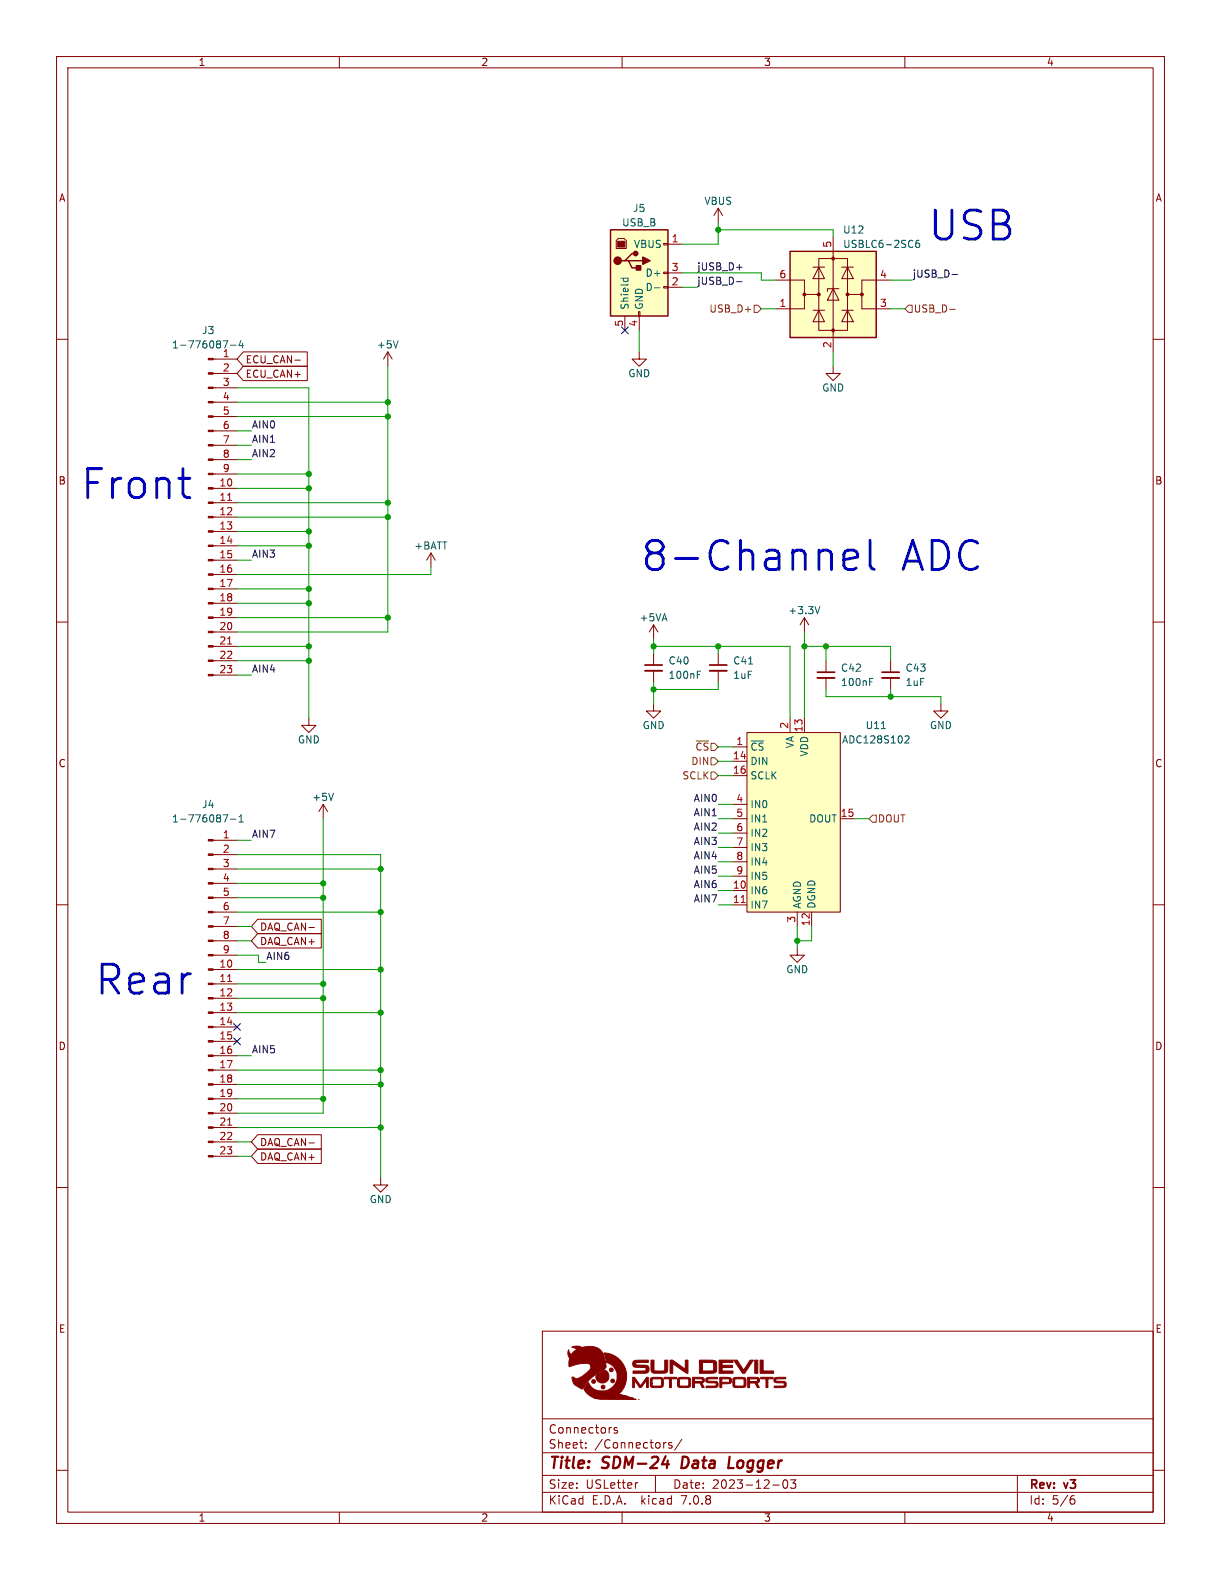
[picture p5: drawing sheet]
<svg xmlns="http://www.w3.org/2000/svg" width="216mm" height="279mm" viewBox="0 0 216 279" stroke-linecap="round" stroke-linejoin="round" font-family="sans-serif">
<g fill="none" stroke="#840000" stroke-width=".18">
<path d="M10 10h195.9v259.4h-195.9zM12 12h191.9v255.4h-191.9zM60 10v2M110 10v2M160 10v2M127 36.8l-.8 1.3M127 36.8v2.6M127 36.8l.8 1.3M10 60h2M109 42.5l.3-.3h1.1l.3 .3v1.4h-1.7zM110.5 55.9v2.5M112.9 55.1h.3v.8h-.3z"/>
<path d="M113 55.9v2.5M117.3 50.7h.8v.2h-.8zM117.3 48.1h.8v.3h-.8zM117.3 43.1h.8v.2h-.8zM118.1 43.2h2.5M118.1 50.8h2.5M118.1 48.3h2.5M137.2 49.5h5v2.6h2.6M142.2 52.1v2.5h-5M143.8 54.9h2M143.8 47.2h2M144.8 45.7h5.1v12.7h-5.1z"/>
<path d="M144.8 54.9l1 2h-2zM144.8 47.2l1 2.1h-2zM147.3 51.1l1 2h-2zM147.3 41.9v20.3M148.3 51.1h-2v.5M148.8 54.9h2.1M148.8 47.2h2.1M149.9 54.9l1 2h-2.1zM149.9 47.2l1 2.1h-2.1zM152.4 52.1v2.5h5.1M157.5 49.5h-5.1v2.6h-2.5M203.9 60h2"/>
<path d="M37.7 78.7h4.2M37.7 76.2h4.2M37.7 73.7h4.2M37.7 71.1h4.2M37.7 68.6h4.2M37.7 66h4.2M37.7 63.5h4.2M43 62.2h11.3v2.6h-11.3l-1.1-1.3zM43 64.8h11.3v2.5h-11.3l-1.1-1.3zM52.1 63.7h1M68.6 62.2l-.8 1.3M68.6 62.2v2.6"/>
<path d="M68.6 62.2l.7 1.3M113 62.2v1.3h1.3l-1.3 1.3-1.2-1.3h1.2M147.3 64.8v1.2h1.3l-1.3 1.3-1.3-1.3h1.3M37.7 99.1h4.2M37.7 96.5h4.2M37.7 94h4.2M37.7 91.4h4.2M37.7 88.9h4.2M37.7 86.4h4.2M37.7 83.8h4.2M37.7 81.3h4.2M76.2 97.8l-.8 1.3"/>
<path d="M76.2 97.8v2.5M76.2 97.8l.8 1.3M10 110h2M37.7 119.4h4.2M37.7 116.8h4.2M37.7 114.3h4.2M37.7 111.8h4.2M37.7 109.2h4.2M37.7 106.7h4.2M37.7 104.1h4.2M37.7 101.6h4.2M115.6 110.5v2.5"/>
<path d="M115.6 115.6v2M115.6 118.6v2.1M115.6 110.5l-.8 1.3M115.6 110.5l.7 1.3M127 115.6v2M127 118.6v2.1M142.2 109.2v2.6M142.2 109.2l.8 1.3M142.2 109.2l-.7 1.3M146 116.8v2.1M146 119.9v2M157.5 116.8v2.1"/>
<path d="M157.5 119.9v2M203.9 110h2M54.6 127v1.3h1.3l-1.3 1.2-1.3-1.2h1.3M115.6 124.5v1.2h1.2l-1.2 1.3-1.3-1.3h1.3M129.5 132.1h2.6M129.5 134.6h2.6M129.5 137.2h2.6M132.1 129.5h16.5v31.8h-16.5zM139.7 127v2.5M142.2 127v2.5M166.4 124.5v1.2h1.2l-1.2 1.3-1.3-1.3h1.3M10 160h2"/>
<path d="M37.7 158.8h4.2M37.7 156.2h4.2M37.7 153.7h4.2M37.7 151.1h4.2M37.7 148.6h4.2M57.1 142.2l-.7 1.3M57.1 142.2v2.6M57.1 142.2l.8 1.3M129.5 157.5h2.6M129.5 144.8h2.6M129.5 142.2h2.6M129.5 147.3h2.6"/>
<path d="M129.5 149.9h2.6M129.5 152.4h2.6M129.5 154.9h2.6M148.6 144.8h2.5M203.9 160h2M37.7 179.1h4.2M37.7 176.5h4.2M37.7 174h4.2M37.7 171.5h4.2M37.7 168.9h4.2M37.7 166.4h4.2M37.7 163.8h4.2"/>
<path d="M37.7 161.3h4.2M45.6 162.6h11.2v2.5h-11.2l-1.2-1.3zM45.6 165.1h11.2v2.5h-11.2l-1.2-1.2zM54.6 164h1M129.5 160h2.6M141 167.6v1.3h1.2l-1.2 1.3-1.3-1.3h1.3M141 161.3v2.5M143.5 161.3v2.5M37.7 199.4h4.2M37.7 196.9h4.2M37.7 194.3h4.2M37.7 191.8h4.2"/>
<path d="M37.7 189.2h4.2M37.7 186.7h4.2M37.7 184.2h4.2M37.7 181.6h4.2M10 210h2M37.7 204.5h4.2M37.7 201.9h4.2M45.6 200.7h11.2v2.5h-11.2l-1.2-1.3zM45.6 203.2h11.2v2.5h-11.2l-1.2-1.2zM54.6 202.1h1M67.3 208.3v1.3h1.3l-1.3 1.2-1.3-1.2h1.3M203.9 210h2"/>
<path d="M95.9 235.4h108v32h-108zM10 260h2M95.9 256.9h108M95.9 250.9h108M103.6 255.9v.2M103.6 255.2v.1M109.1 252.5l-.3-.1-.2 .2v.3l.5 .1v.4h-.5M117.6 255.1h.2M118.8 255.2l-.4-.1-.2 .2 .1 .2 .5 .2v.3h-.6M120.6 254.5l-1.3 1.9M203.9 260h2M60 267.4v2"/>
<path d="M95.9 263.9h108M95.9 260.9h108M110 267.4v2M112.8 262.2l-.3 .1M115.9 260.9v3M136.6 262.6h1.2M138.6 261.8a.81 .81 0 0 0 .3 1.4l.2-.2 .2-.4-.2-.8M140.7 261.7l-.5 .6 .4 .1v.6l-.2 .2h-.4l-.2-.2M160 267.4v2M179.9 260.9v6.5M189.5 265.1h.3l.3 .2-.1 .5-.5 .2M189.9 264.5l-.4 .1"/>
</g>
<path d="M117 258.9h1.3M118.1 258.3l-.2 1.3M120.7 257.6l-.2 2h.5M129 257.6l-.2 2h.9" fill="none" stroke="#840000" stroke-width=".4"/>
<g fill="#840000" stroke="#840000" stroke-width=".18">
<path d="M106.8 239.2a4.2 4.2 0 0 1 3.8 2.8 4.2 4.2 0 0 1-1.2 4.5l1.7 .5-1.9-.1 2.8 .4-2.9-.1 3.4 .2-2.4 .1a21.7 21.7 0 0 1-5-.3h-.1l3.7-.1-3.7 .1-.7-.4-.6-.5-.5-.7 .8-1.2a2.64 2.64 0 0 0 4.1 1.1 2.64 2.64 0 0 0 0-4.2l-.9-.4z"/>
<path d="M101.1 238.2a1.93 1.93 0 0 1 2.4 .6l-.5-.5a2.81 2.81 0 0 1 3.9 2l.2 .8a1.13 1.13 0 0 1-.9 1.5 5.9 5.9 0 0 0-3 2.8 .37 .37 0 0 1-.3 .3 .37 .37 0 0 1-.4-.3 1.84 1.84 0 0 1-1.4-1.8 .48 .48 0 0 1 .7 .2 4 4 0 0 0 2.7-1.9 .73 .73 0 0 0-1-.8 7.7 7.7 0 0 0-2.8 .6 2.56 2.56 0 0 1 1.2-2.9l.4 .3 .3 .7-.1-.1a1.72 1.72 0 0 0-1.4-1.5z"/>
<path d="M111.9 243.6h.3l1.1 1.4 1-1.4h.3v1.8h-.3v-1.3a2.31 2.31 0 0 1-1.2 1.3l-.9-1.3v1.3h-.3z"/>
<path d="M115 243.8l.3-.2h.5a2.09 2.09 0 0 1 1.4 .2l.1 .2a1.33 1.33 0 0 1-.2 1.3h-1.8a.44 .44 0 0 1-.3-.6h.3l.1 .4h1a.41 .41 0 0 0 .5 0 .41 .41 0 0 0 .1-.5 .56 .56 0 0 0-.2-.8l-1.4 .1-.1 .8h-.3z"/>
<path d="M117.4 243.6h2.2v.2h-.9v1.6h-.3v-1.6h-1z"/>
<path d="M119.8 243.8l.3-.2h.5a2.09 2.09 0 0 1 1.5 .2v.2a1.32 1.32 0 0 1-.2 1.3h-1.8a.4 .4 0 0 1-.3-.5v-.3h.3a.42 .42 0 0 0 .1 .6h1a.41 .41 0 0 0 .5 0 .41 .41 0 0 0 .1-.5 .56 .56 0 0 0-.1-.8l-1.5 .1-.1 .6h-.3z"/>
<path d="M122.5 243.6h1.3a.57 .57 0 0 1 .7 .3 .57 .57 0 0 1-.3 .7l.3 .8h-.3l-.4-.8h-1v.8h-.3v-1.6h.3v.5h1.2a.22 .22 0 0 0 .2-.3 .22 .22 0 0 0-.2-.2h-1.5z"/>
<path d="M124.9 243.7l.5-.1h1.5v.2h-1.5a.2 .2 0 0 0-.3 .2 .2 .2 0 0 0 .2 .2l.9 .1a.58 .58 0 0 1 .8 .5 .58 .58 0 0 1-.8 .6h-1.3v-.3h1.5a.29 .29 0 0 0 .2-.4 .29 .29 0 0 0-.4-.2h-1a.47 .47 0 0 1-.4-.3 .47 .47 0 0 1 .1-.5z"/>
<path d="M127.3 243.6h1.3a.6 .6 0 0 1 .7 .7 .6 .6 0 0 1-.8 .4h-.9v.7h-.3v-1.6h.3v.6h.7a.58 .58 0 0 0 .7-.1 .34 .34 0 0 0-.1-.4 .34 .34 0 0 0-.4-.1h-1.2z"/>
<path d="M129.6 243.8l.3-.2h.5a2.09 2.09 0 0 1 1.4 .2l.1 .2a1.32 1.32 0 0 1-.2 1.3h-1.8a.4 .4 0 0 1-.3-.5v-.3h.3a.42 .42 0 0 0 .1 .6h1a.41 .41 0 0 0 .5 0 .41 .41 0 0 0 .1-.5 .56 .56 0 0 0-.2-.8l-1.4 .1-.1 .6h-.3z"/>
<path d="M132.2 243.6h1.4a.57 .57 0 0 1 .7 .3 .57 .57 0 0 1-.4 .7l.4 .8h-.4l-.4-.8h-1v.8h-.3v-1.6h.3v.5h1.3a.22 .22 0 0 0 .2-.3 .22 .22 0 0 0-.3-.2h-1.5z"/>
<path d="M134.5 243.6h2.2v.2h-.9v1.6h-.4v-1.6h-.9z"/>
<path d="M136.9 243.7l.5-.1h1.5v.2h-1.5a.2 .2 0 0 0-.2 .2 .2 .2 0 0 0 .2 .2l.8 .1a.58 .58 0 0 1 .8 .5 .58 .58 0 0 1-.7 .6h-1.4v-.3h1.5a.29 .29 0 0 0 .3-.4 .29 .29 0 0 0-.4-.2h-1a.47 .47 0 0 1-.5-.3 .47 .47 0 0 1 .1-.5z"/>
<path d="M105.5 243.1l1-.6a.69 .69 0 0 1 .8-.1 .69 .69 0 0 1 .4 .8 1.13 1.13 0 0 1-1.2 1.4 1.13 1.13 0 0 1-1-1.5z"/>
<path d="M112 240.7l.5-.2h2.1v.4l-2.2 .1a.24 .24 0 0 0 0 .2 .24 .24 0 0 0 .2 .2h1.1a.79 .79 0 0 1 1 .3 .79 .79 0 0 1-.2 1l-2.6 .2v-.5h1.9a.35 .35 0 0 0 .4-.3 .35 .35 0 0 0-.5-.3h-1.4a.61 .61 0 0 1-.5-.5 .61 .61 0 0 1 .2-.6z"/>
<path d="M115.1 240.5h.5v1.9h1.9v-1.9h.6v1.3a.81 .81 0 0 1-.3 1h-1.6a.79 .79 0 0 1-.9-.1 .79 .79 0 0 1-.2-.9z"/>
<path d="M118.5 240.5h.4l2.3 1.6v-1.6h.4v2.3l-.4-.1-2.2-1.5-.1 1.6h-.4z"/>
<path d="M123.7 240.5l2.7 .1a.62 .62 0 0 1 .3 .8v.3a.9 .9 0 0 1-.2 1l-.7 .1h-2.1v-1.9h.5v1.5h1.6a.36 .36 0 0 0 .4-.1 .36 .36 0 0 0 0-.4v-.7a.27 .27 0 0 0-.4-.3h-2.1z"/>
<path d="M127.1 240.5h2.5v.4h-1.9v.5h1.8v.4h-1.8v.6h1.9v.4h-2.5z"/>
<path d="M129.7 240.5h.6l1.2 1.8 1.1-1.8h.6l-1.5 2.3h-.4z"/>
<path d="M133.5 240.5h.5v2.3h-.5z"/>
<path d="M134.4 240.5h.5v1.9h1.9v.4h-2.4z"/>
<path d="M100.5 238.7l.2 .5 .2 .3-.2 .6-.3-.6z"/>
<path d="M36.8 119.3h.9v.2h-.9z"/>
<path d="M36.8 116.7h.9v.3h-.9z"/>
<path d="M36.8 114.2h.9v.2h-.9z"/>
<path d="M36.8 111.6h.9v.3h-.9z"/>
<path d="M36.8 109.1h.9v.2h-.9z"/>
<path d="M36.8 106.6h.9v.2h-.9z"/>
<path d="M36.8 104h.9v.3h-.9z"/>
<path d="M36.8 101.5h.9v.2h-.9z"/>
<path d="M36.8 98.9h.9v.3h-.9z"/>
<path d="M36.8 96.4h.9v.2h-.9z"/>
<path d="M36.8 93.9h.9v.2h-.9z"/>
<path d="M36.8 91.3h.9v.3h-.9z"/>
<path d="M36.8 88.8h.9v.2h-.9z"/>
<path d="M36.8 86.2h.9v.3h-.9z"/>
<path d="M36.8 83.7h.9v.2h-.9z"/>
<path d="M36.8 81.2h.9v.2h-.9z"/>
<path d="M36.8 78.6h.9v.3h-.9z"/>
<path d="M36.8 76.1h.9v.2h-.9z"/>
<path d="M36.8 73.5h.9v.3h-.9z"/>
<path d="M36.8 71h.9v.2h-.9z"/>
<path d="M36.8 68.5h.9v.2h-.9z"/>
<path d="M36.8 65.9h.9v.3h-.9z"/>
<path d="M36.8 63.4h.9v.2h-.9z"/>
<path d="M109.2 42.7h1.3v1h-1.3z"/>
<path d="M36.8 204.3h.9v.3h-.9z"/>
<path d="M36.8 201.8h.9v.3h-.9z"/>
<path d="M36.8 199.3h.9v.2h-.9z"/>
<path d="M36.8 196.7h.9v.3h-.9z"/>
<path d="M36.8 194.2h.9v.2h-.9z"/>
<path d="M36.8 191.6h.9v.3h-.9z"/>
<path d="M36.8 189.1h.9v.3h-.9z"/>
<path d="M36.8 186.6h.9v.2h-.9z"/>
<path d="M36.8 184h.9v.3h-.9z"/>
<path d="M36.8 181.5h.9v.2h-.9z"/>
<path d="M36.8 178.9h.9v.3h-.9z"/>
<path d="M36.8 176.4h.9v.3h-.9z"/>
<path d="M36.8 173.9h.9v.2h-.9z"/>
<path d="M36.8 171.3h.9v.3h-.9z"/>
<path d="M36.8 168.8h.9v.2h-.9z"/>
<path d="M36.8 166.2h.9v.3h-.9z"/>
<path d="M36.8 163.7h.9v.3h-.9z"/>
<path d="M36.8 161.2h.9v.2h-.9z"/>
<path d="M36.8 158.6h.9v.3h-.9z"/>
<path d="M36.8 156.1h.9v.2h-.9z"/>
<path d="M36.8 153.5h.9v.3h-.9z"/>
<path d="M36.8 151h.9v.3h-.9z"/>
<path d="M36.8 148.5h.9v.2h-.9z"/>
<circle cx="106.6" cy="245.3" r=".33"/>
<circle cx="105" cy="244.3" r=".34"/>
<circle cx="108.3" cy="244.2" r=".33"/>
<circle cx="108.1" cy="242.2" r=".33"/>
<circle cx="142.2" cy="52.1" r=".25"/>
<circle cx="144.8" cy="52.1" r=".25"/>
<circle cx="147.3" cy="58.4" r=".25"/>
<circle cx="147.3" cy="45.7" r=".25"/>
<circle cx="149.9" cy="52.1" r=".25"/>
<circle cx="152.4" cy="52.1" r=".25"/>
</g>
<path d="M114 118.6h3.1M125.5 118.6h3M144.5 119.9h3.1M156 119.9h3" fill="none" stroke="#840000" stroke-width=".33"/>
<path d="M114 117.6h3.1M125.5 117.6h3M144.5 118.9h3.1M156 118.9h3" fill="none" stroke="#840000" stroke-width=".3"/>
<g fill="none" stroke="#006464" stroke-width=".18">
<path d="M109.8 49.2h1.3M110.3 49.2l-.1 .4M111 49.2l.1 .4M115.7 50.9h1M39.4 60.3h.9l-.6 1.2M40.8 61.1h.9M42.6 60.2l-.3 .9h.8M42.9 60.7v.8M70.4 60.3l-.4 1.2M123.3 119.3h.4M123.3 118.7h.6M132.4 117.4h.7"/>
<path d="M145 107.3l-.5 1.2M153.8 120h.6M153.8 120.6h.4M155.8 128.8h.8M160.1 130.2l.4-.1 .2 .4-.7 .9h.7M39.4 144.1h.9l-.6 1.3M40.8 144.9h.9M42.3 145.4h.7M42.3 144.5l.3-.4v1.3M59 140.3l-.5 1.2"/>
</g>
<path d="M40.2 88.5h.8M40.2 113.9h.8M131.1 159.6h.7M40.2 173.6h.8M40.2 199h.8" fill="none" stroke="#a90000" stroke-width=".18"/>
<g fill="#ffffc2" stroke="#ffffc2" stroke-width=".18">
<path d="M132.1 129.5h16.5v31.8h-16.5z"/>
<path d="M139.7 44.5h15.2v15.2h-15.2z"/>
<path d="M107.9 40.6h10.2v15.3h-10.2z"/>
</g>
<path d="M107.9 40.6h10.2v15.3h-10.2zM110.5 46.1h.6l.7 1.3h1.2M111.1 46.1h2.6M112.4 44.8h-.6l-1.3 1.3h-.6M139.7 44.5h15.2v15.2h-15.2z" fill="none" stroke="#840000" stroke-width=".25"/>
<g fill="#840000" stroke="#840000" stroke-width=".25">
<path d="M113.7 45.5l1.2 .6-1.2 .6z"/>
<path d="M112.5 47h.8v.8h-.8z"/>
<circle cx="109.2" cy="46.1" r=".63"/>
<circle cx="112.4" cy="44.8" r=".38"/>
</g>
<path d="M133.3 54h.7l.6 .6-.6 .6h-.7zM160.7 54h.6v1.2h-.6l-.7-.6zM167.9 54.7h1M125.7 136.5h.7l.6 .7-.6 .6h-.7zM125.7 134h.7l.6 .6-.6 .7h-.7zM154.3 144.1h.6v1.3h-.6l-.6-.6z" fill="none" stroke="#725600" stroke-width=".18"/>
<path d="M130.2 49.8h1M130.2 47.3h1M168.3 48.5h1" fill="none" stroke="#0f0f0f" stroke-width=".18"/>
<path d="M149.4 97.5l.5-.2h1l.5 .2 .2 .5v.5l-2.4 .5M153.8 95.6v4.4l.3 .5 .5 .2M149.4 100.5l.5 .2h1l.5-.2" fill="none" stroke="#0000c2" stroke-width=".51"/>
<g fill="none" stroke="#009600" stroke-width=".18">
<path d="M127 39.4v3.8h-6.4M113 58.4v3.8M120.6 48.3h14v1.2h2.6M120.6 50.8h2.6M127 40.6h20.3v1.3M134.6 54.6h2.6M157.5 54.6h2.5M157.5 49.5h3.8M41.9 68.6h12.7v58.4M41.9 71.1h26.7M41.9 73.7h26.7M41.9 76.2h2.5"/>
<path d="M41.9 78.7h2.5M68.6 64.8v47h-26.7M147.3 62.2v2.6M41.9 99.1h2.5M41.9 86.4h12.7M41.9 83.8h12.7M41.9 88.9h26.7M41.9 96.5h12.7M41.9 94h12.7M41.9 91.4h26.7M41.9 81.3h2.5M41.9 109.2h26.7"/>
<path d="M41.9 119.4h2.5M41.9 114.3h12.7M41.9 116.8h12.7M41.9 106.7h12.7M41.9 104.1h12.7M76.2 100.3v1.3h-34.3M115.6 114.3h24.1v12.7M115.6 113v2.6M127 114.3v1.3M142.2 114.3h15.3v2.5M142.2 111.8v15.2M146 114.3v2.5"/>
<path d="M115.6 120.7v3.8M127 120.7v1.2h-11.4M127 137.2h2.5M127 134.6h2.5M127 132.1h2.5M146 121.9v1.3h20.4v1.3M157.5 121.9v1.3M41.9 158.8h15.2M41.9 153.7h25.4M41.9 151.1h25.4v57.2M41.9 148.6h2.5M41.9 156.2h15.2"/>
<path d="M57.1 144.8v52.1h-15.2M127 147.3h2.5M127 144.8h2.5M127 157.5h2.5M127 154.9h2.5M127 149.9h2.5M127 152.4h2.5M127 142.2h2.5M151.1 144.8h2.6M41.9 161.3h25.4M41.9 168.9h3.8v1.3h1.3M41.9 176.5h15.2"/>
<path d="M41.9 174h15.2M41.9 166.4h2.5M41.9 163.8h2.5M41.9 179.1h25.4M41.9 171.5h25.4M127 160h2.5M141 163.8v3.8M143.5 163.8v2.6h-2.5M41.9 186.7h2.5M41.9 191.8h25.4M41.9 199.4h25.4M41.9 194.3h15.2"/>
<path d="M41.9 189.2h25.4M41.9 204.5h2.5M41.9 201.9h2.5"/>
</g>
<path d="M109.9 57.8l1.2 1.2M111.1 57.8l-1.2 1.2M41.3 181l1.2 1.2M41.3 183.5l1.2 1.3M42.5 181l-1.2 1.2M42.5 183.5l-1.2 1.3" fill="none" stroke="#000084" stroke-width=".18"/>
<g fill="#009600" stroke="#009600" stroke-width=".18">
<circle cx="68.6" cy="71.1" r=".46"/>
<circle cx="68.6" cy="73.7" r=".46"/>
<circle cx="115.6" cy="114.3" r=".46"/>
<circle cx="68.6" cy="88.9" r=".46"/>
<circle cx="54.6" cy="96.5" r=".46"/>
<circle cx="68.6" cy="91.4" r=".46"/>
<circle cx="54.6" cy="86.4" r=".46"/>
<circle cx="54.6" cy="94" r=".46"/>
<circle cx="54.6" cy="83.8" r=".46"/>
<circle cx="67.3" cy="161.3" r=".46"/>
<circle cx="67.3" cy="171.5" r=".46"/>
<circle cx="67.3" cy="153.7" r=".46"/>
<circle cx="57.1" cy="156.2" r=".46"/>
<circle cx="54.6" cy="104.1" r=".46"/>
<circle cx="68.6" cy="109.2" r=".46"/>
<circle cx="54.6" cy="106.7" r=".46"/>
<circle cx="54.6" cy="114.3" r=".46"/>
<circle cx="54.6" cy="116.8" r=".46"/>
<circle cx="115.6" cy="121.9" r=".46"/>
<circle cx="146" cy="114.3" r=".46"/>
<circle cx="127" cy="40.6" r=".46"/>
<circle cx="157.5" cy="123.2" r=".46"/>
<circle cx="127" cy="114.3" r=".46"/>
<circle cx="142.2" cy="114.3" r=".46"/>
<circle cx="141" cy="166.4" r=".46"/>
<circle cx="57.1" cy="176.5" r=".46"/>
<circle cx="67.3" cy="179.1" r=".46"/>
<circle cx="67.3" cy="199.4" r=".46"/>
<circle cx="67.3" cy="191.8" r=".46"/>
<circle cx="67.3" cy="189.2" r=".46"/>
<circle cx="57.1" cy="194.3" r=".46"/>
<circle cx="57.1" cy="158.8" r=".46"/>
<circle cx="57.1" cy="174" r=".46"/>
</g>
<g font-size="7.1" fill="#0000c2">
<text x="163.8" y="42.9">USB</text>
<text x="14" y="88.7">Front</text>
<text x="113" y="101.4">8-Channel</text>
<text x="159.4" y="101.4">ADC</text>
<text x="16.5" y="176.3">Rear</text>
</g>
<g font-size="2.8" fill="#840000">
<text x="96.9" y="260.3">Title:</text>
<text x="106.6" y="260.3">SDM-24</text>
<text x="121.4" y="260.3">Data</text>
<text x="130.4" y="260.3">Logger</text>
</g>
<g font-size="2.1" fill="#840000">
<text x="96.9" y="256.4">Sheet:</text>
<text x="96.9" y="253.7">Connectors</text>
<text x="105.1" y="256.4">/Connectors/</text>
<text x="96.9" y="263.5">Size:</text>
<text x="103.6" y="263.5">USLetter</text>
<text x="118.9" y="263.5">Date:</text>
<text x="125.9" y="263.5">2023-12-03</text>
<text x="181.9" y="263.7">Rev:</text>
<text x="188.3" y="263.7">v3</text>
<text x="96.9" y="266.3">KiCad</text>
<text x="104.6" y="266.3">E.D.A.</text>
<text x="113.5" y="266.3">kicad</text>
<text x="120.7" y="266.3">7.0.8</text>
<text x="181.9" y="266.3">Id:</text>
<text x="186" y="266.3">5/6</text>
</g>
<g font-size="1.8" fill="#840000">
<text x="35" y="11.9">1</text>
<text x="85" y="11.9">2</text>
<text x="135" y="11.9">3</text>
<text x="185" y="11.9">4</text>
<text x="10.3" y="35.9">A</text>
<text x="204.2" y="35.9">A</text>
<text x="43.3" y="64.5">ECU_CAN-</text>
<text x="43.3" y="67">ECU_CAN+</text>
<text x="10.3" y="85.9">B</text>
<text x="204.2" y="85.9">B</text>
<text x="10.3" y="135.9">C</text>
<text x="204.2" y="135.9">C</text>
<text x="45.9" y="164.8">DAQ_CAN-</text>
<text x="45.9" y="167.3">DAQ_CAN+</text>
<text x="10.3" y="185.9">D</text>
<text x="204.2" y="185.9">D</text>
<text x="45.9" y="202.9">DAQ_CAN-</text>
<text x="45.9" y="205.4">DAQ_CAN+</text>
<text x="10.3" y="235.9">E</text>
<text x="204.2" y="235.9">E</text>
<text x="35" y="269.3">1</text>
<text x="85" y="269.3">2</text>
<text x="135" y="269.3">3</text>
<text x="185" y="269.3">4</text>
</g>
<g font-size="1.8" fill="#006464">
<text x="109.9" y="40.2">USB_B</text>
<text x="111.8" y="37.7">J5</text>
<text x="124.4" y="36.4">VBUS</text>
<text x="149" y="41.5">U12</text>
<text x="112" y="44">VBUS</text>
<text x="149" y="44">USBLC6-2SC6</text>
<text x="114" y="51.7">D-</text>
<text x="114" y="49.1">D+</text>
<text x="35.6" y="59.3">J3</text>
<text x="111.4" y="54.9" transform="rotate(-90 111.4 54.9)">Shield</text>
<text x="113.9" y="54.9" transform="rotate(-90 113.9 54.9)">GND</text>
<text x="30.3" y="61.8">1-776087-4</text>
<text x="39.3" y="63.2">1</text>
<text x="66.5" y="61.8">+5V</text>
<text x="111" y="66.9">GND</text>
<text x="145.3" y="69.4">GND</text>
<text x="73.2" y="97.4">+BATT</text>
<text x="113" y="110.1">+5VA</text>
<text x="139.3" y="108.8">+3.3V</text>
<text x="118.1" y="117.7">C40</text>
<text x="129.5" y="117.7">C41</text>
<text x="148.6" y="119">C42</text>
<text x="160" y="119">C43</text>
<text x="118.1" y="120.2">100nF</text>
<text x="129.5" y="120.2">1uF</text>
<text x="148.6" y="121.5">100nF</text>
<text x="160" y="121.5">1uF</text>
<text x="52.6" y="131.7">GND</text>
<text x="113.5" y="129.1">GND</text>
<text x="148.8" y="131.7">ADC128S102</text>
<text x="153" y="129.1">U11</text>
<text x="164.3" y="129.1">GND</text>
<text x="132.6" y="132.9">~{CS}</text>
<text x="132.6" y="135.5">DIN</text>
<text x="140.6" y="132.4" transform="rotate(-90 140.6 132.4)">VA</text>
<text x="143.1" y="133.9" transform="rotate(-90 143.1 133.9)">VDD</text>
<text x="35.6" y="143.1">J4</text>
<text x="55.1" y="141.8">+5V</text>
<text x="132.6" y="138">SCLK</text>
<text x="132.6" y="143.1">IN0</text>
<text x="30.3" y="145.6">1-776087-1</text>
<text x="132.6" y="145.6">IN1</text>
<text x="132.6" y="148.2">IN2</text>
<text x="143" y="145.6">DOUT</text>
<text x="132.6" y="150.7">IN3</text>
<text x="132.6" y="153.3">IN4</text>
<text x="132.6" y="155.8">IN5</text>
<text x="132.6" y="158.3">IN6</text>
<text x="132.6" y="160.9">IN7</text>
<text x="141.8" y="160.8" transform="rotate(-90 141.8 160.8)">AGND</text>
<text x="144.4" y="160.8" transform="rotate(-90 144.4 160.8)">DGND</text>
<text x="138.9" y="172.3">GND</text>
<text x="65.3" y="213">GND</text>
</g>
<g font-size="1.8" fill="#a90000">
<text x="118.7" y="42.9">1</text>
<text x="147.1" y="43.9" transform="rotate(-90 147.1 43.9)">5</text>
<text x="118.7" y="50.5">2</text>
<text x="118.7" y="48">3</text>
<text x="137.7" y="49.3">6</text>
<text x="155.5" y="49.3">4</text>
<text x="110.2" y="57.9" transform="rotate(-90 110.2 57.9)">5</text>
<text x="112.8" y="57.9" transform="rotate(-90 112.8 57.9)">4</text>
<text x="137.7" y="54.4">1</text>
<text x="155.5" y="54.4">3</text>
<text x="39.3" y="65.8">2</text>
<text x="147.1" y="61.7" transform="rotate(-90 147.1 61.7)">2</text>
<text x="39.3" y="68.3">3</text>
<text x="39.3" y="70.9">4</text>
<text x="39.3" y="73.4">5</text>
<text x="39.3" y="75.9">6</text>
<text x="39.3" y="78.5">7</text>
<text x="39.3" y="81">8</text>
<text x="39.3" y="83.6">9</text>
<text x="38.7" y="86.1">10</text>
<text x="38.7" y="88.6">11</text>
<text x="38.7" y="91.2">12</text>
<text x="38.7" y="93.7">13</text>
<text x="38.7" y="96.3">14</text>
<text x="38.7" y="98.8">15</text>
<text x="38.7" y="101.3">16</text>
<text x="38.7" y="103.9">17</text>
<text x="38.7" y="106.4">18</text>
<text x="38.7" y="109">19</text>
<text x="38.7" y="111.5">20</text>
<text x="38.7" y="114">21</text>
<text x="38.7" y="116.6">22</text>
<text x="38.7" y="119.1">23</text>
<text x="130.1" y="131.8">1</text>
<text x="139.4" y="129" transform="rotate(-90 139.4 129)">2</text>
<text x="142" y="129.6" transform="rotate(-90 142 129.6)">13</text>
<text x="129.5" y="134.4">14</text>
<text x="129.5" y="136.9">16</text>
<text x="130.1" y="142">4</text>
<text x="39.3" y="148.3">1</text>
<text x="130.1" y="144.5">5</text>
<text x="130.1" y="147.1">6</text>
<text x="130.1" y="149.6">7</text>
<text x="148.5" y="144.5">15</text>
<text x="39.3" y="150.9">2</text>
<text x="39.3" y="153.4">3</text>
<text x="39.3" y="156">4</text>
<text x="130.1" y="152.1">8</text>
<text x="130.1" y="154.7">9</text>
<text x="39.3" y="158.5">5</text>
<text x="39.3" y="161">6</text>
<text x="129.5" y="157.2">10</text>
<text x="129.5" y="159.8">11</text>
<text x="39.3" y="163.6">7</text>
<text x="39.3" y="166.1">8</text>
<text x="140.7" y="163.3" transform="rotate(-90 140.7 163.3)">3</text>
<text x="143.3" y="163.9" transform="rotate(-90 143.3 163.9)">12</text>
<text x="38.7" y="171.2">10</text>
<text x="38.7" y="173.7">11</text>
<text x="39.3" y="168.7">9</text>
<text x="38.7" y="176.3">12</text>
<text x="38.7" y="178.8">13</text>
<text x="38.7" y="181.4">14</text>
<text x="38.7" y="183.9">15</text>
<text x="38.7" y="186.4">16</text>
<text x="38.7" y="189">17</text>
<text x="38.7" y="191.5">18</text>
<text x="38.7" y="194.1">19</text>
<text x="38.7" y="196.6">20</text>
<text x="38.7" y="199.1">21</text>
<text x="38.7" y="201.7">22</text>
<text x="38.7" y="204.2">23</text>
</g>
<g font-size="1.8" fill="#0f0f0f">
<text x="123.2" y="47.9">jUSB_D+</text>
<text x="123.2" y="50.5">jUSB_D-</text>
<text x="161.3" y="49.2">jUSB_D-</text>
<text x="44.4" y="75.9">AIN0</text>
<text x="44.4" y="80.9">AIN2</text>
<text x="44.4" y="78.4">AIN1</text>
<text x="44.4" y="98.7">AIN3</text>
<text x="44.4" y="119">AIN4</text>
<text x="122.6" y="141.9">AIN0</text>
<text x="44.4" y="148.2">AIN7</text>
<text x="122.6" y="149.5">AIN3</text>
<text x="122.6" y="144.4">AIN1</text>
<text x="122.6" y="147">AIN2</text>
<text x="122.6" y="154.6">AIN5</text>
<text x="122.6" y="152.1">AIN4</text>
<text x="122.6" y="159.7">AIN7</text>
<text x="122.6" y="157.1">AIN6</text>
<text x="47" y="169.8">AIN6</text>
<text x="44.4" y="186.3">AIN5</text>
</g>
<g font-size="1.8" fill="#725600">
<text x="125.3" y="55.5">USB_D+</text>
<text x="161.5" y="55.5">USB_D-</text>
<text x="122.1" y="135.5">DIN</text>
<text x="122.9" y="132.9">~{CS}</text>
<text x="120.6" y="138">SCLK</text>
<text x="155.1" y="145.6">DOUT</text>
</g>
</svg>
